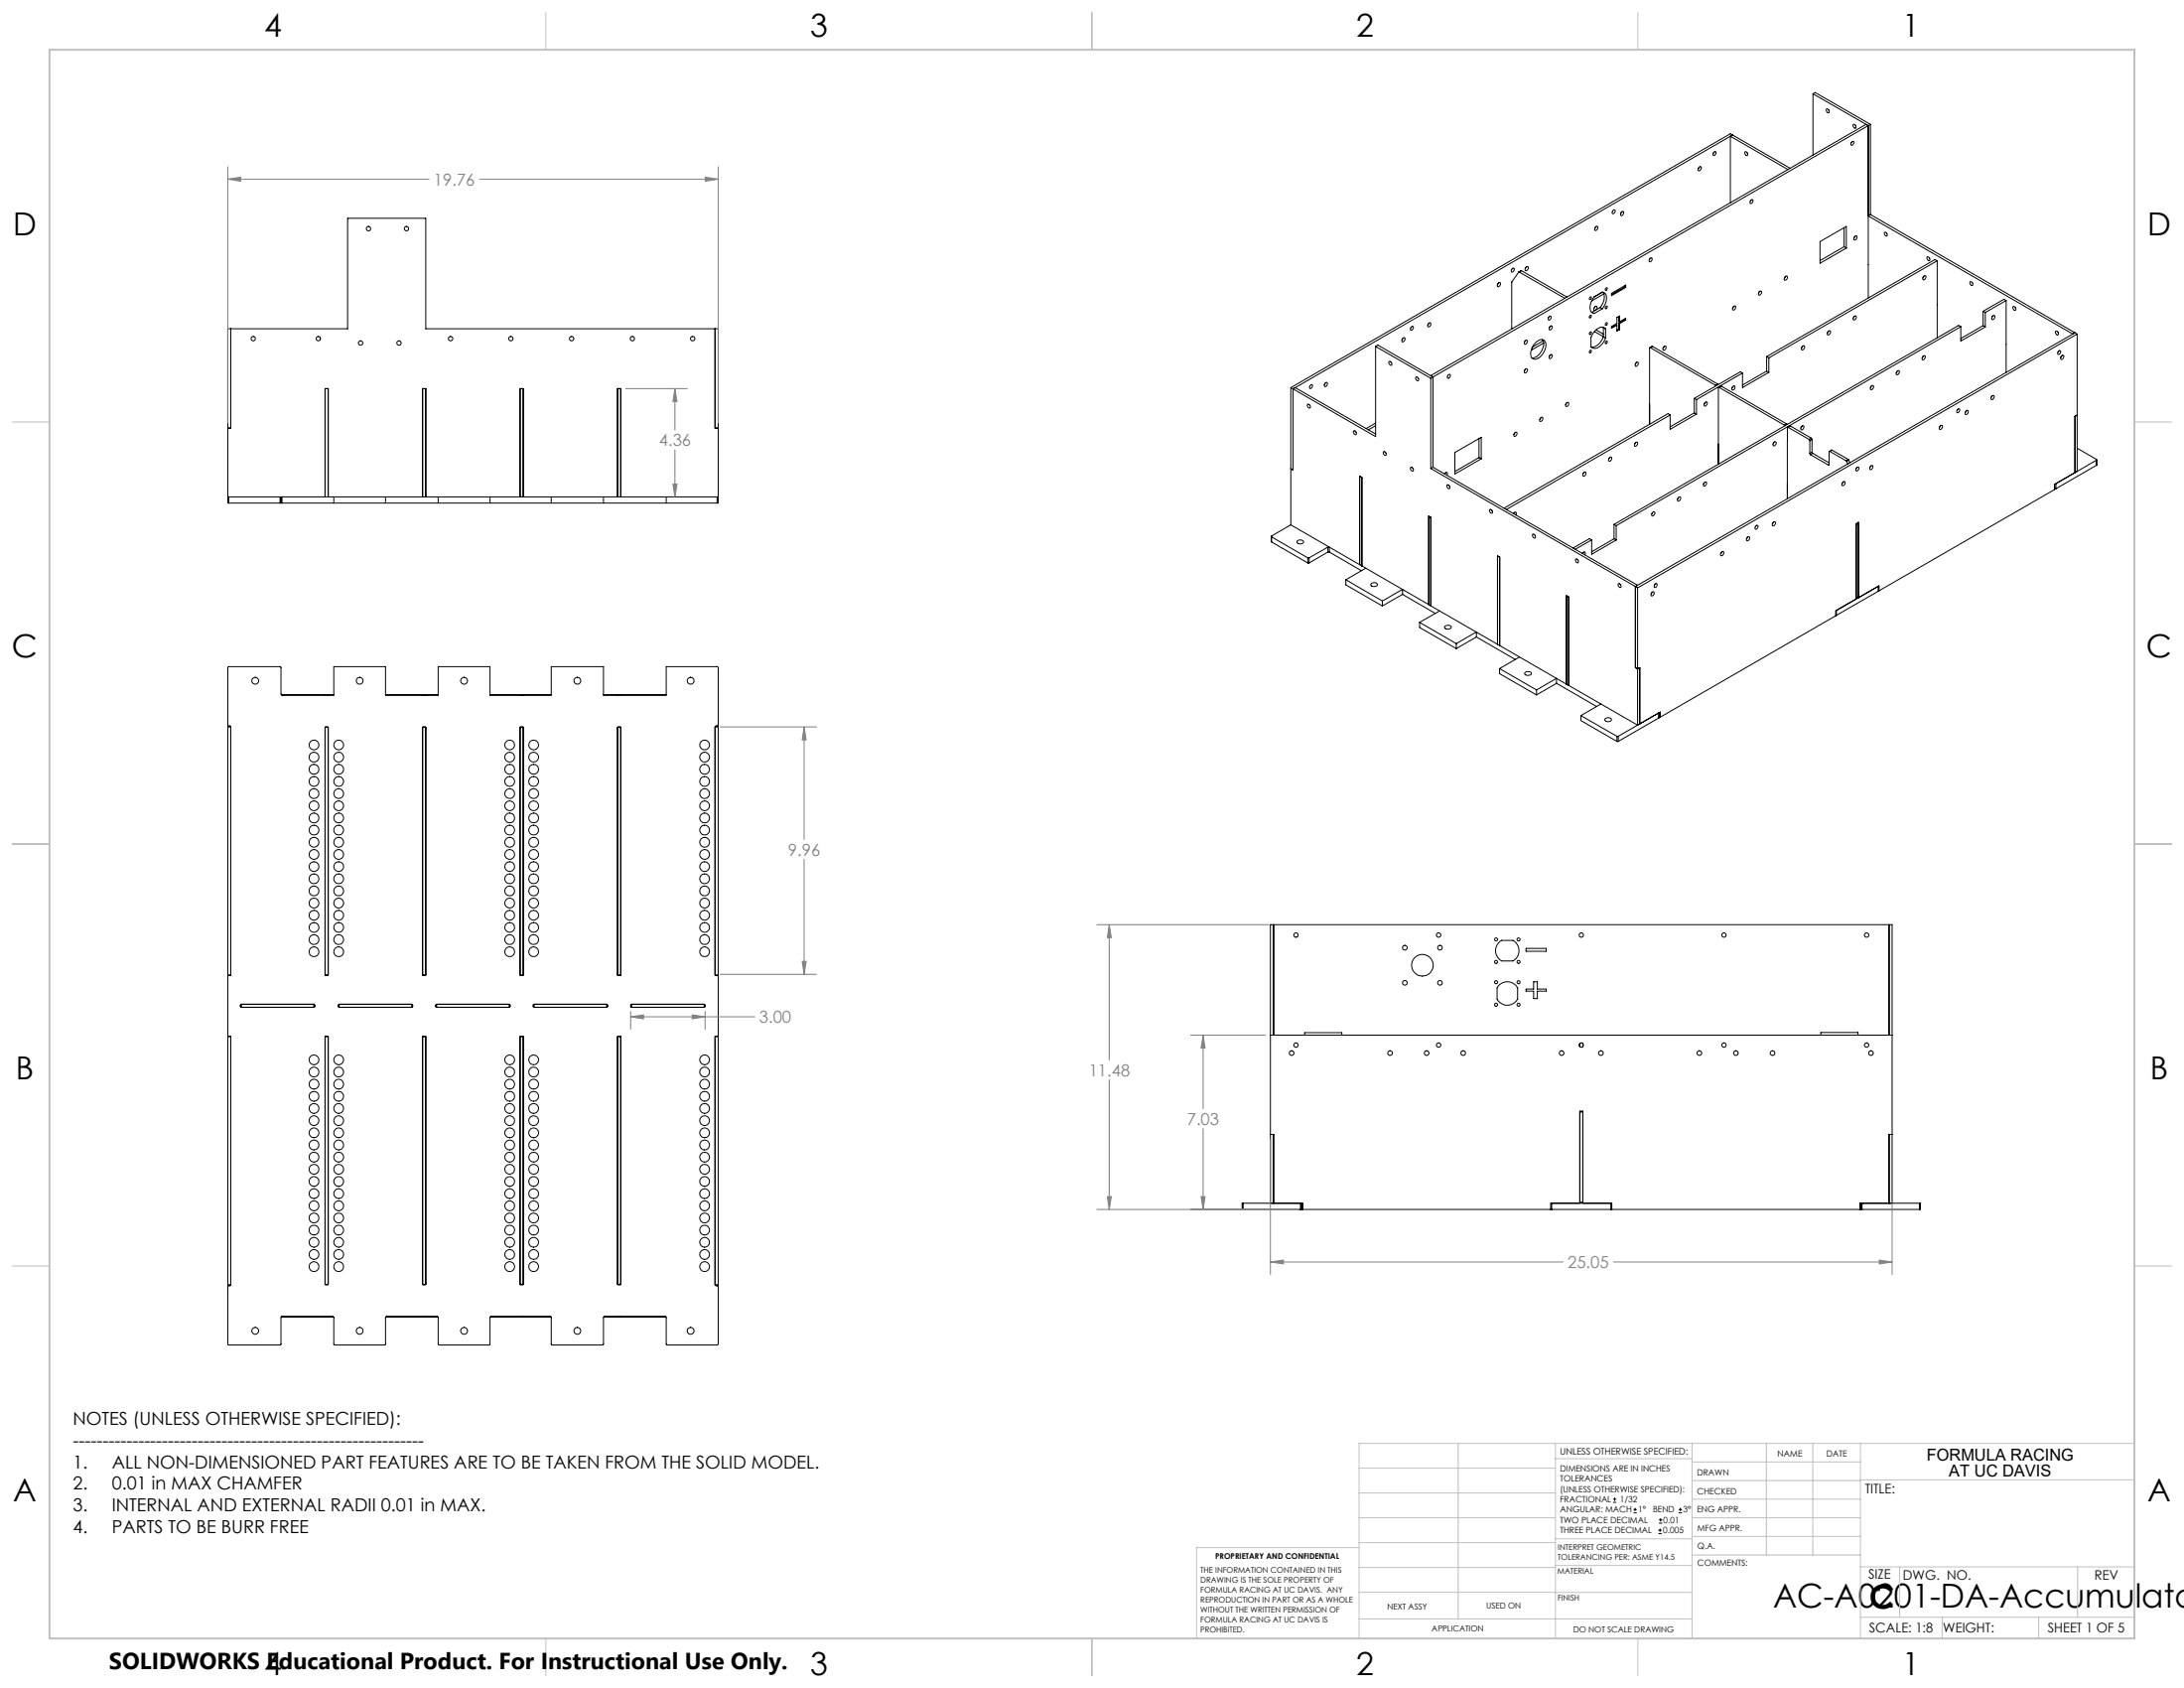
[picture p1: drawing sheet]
<svg xmlns="http://www.w3.org/2000/svg" width="559mm" height="432mm" viewBox="0 0 559 432" stroke-linecap="round" stroke-linejoin="round" font-family="sans-serif">
<g fill="none" stroke="#000" stroke-width=".25">
<path d="M438.4 39.1v.1M438.5 38.9l.3-.1a.53 .53 0 0 1 .2 .6 .53 .53 0 0 1-.7 .3zM442.7 34.9l14.7 8.5M442.7 34.9v17M443.3 34.5l14.7 8.5M443.3 34.5l-.6 .4M443.3 34.5l-112.5 65M443.3 34.5l-.6-.3-112.4 65M446.5 38.8a.56 .56 0 0 1 .6 .3 .56 .56 0 0 1-.2 .7l-.4-.4zM447 39.1l.1 .1M463.9 24l14.1 8.1M463.9 24v15.7"/>
<path d="M463.9 24l.5-.3 14.2 8.1M467.4 27.9a.5 .5 0 0 1 .6 .3 .5 .5 0 0 1-.4 .6l-.3-.5zM467.9 28.2h.1M473.7 36.5h-.1M473.8 36.3l.3-.1a.52 .52 0 0 1 .1 .6 .52 .52 0 0 1-.6 .2zM474.2 31.8a.56 .56 0 0 1 .6 .4 .56 .56 0 0 1-.1 .6l-.6-.5zM474.8 32.1v.1M478 32.1v44.1M478 32.1l-111.4 64.3M478 32.1l-.6-.3-111.3 64.3 .5 .3M478.6 31.8l-.6 .3M478.6 31.8v23.1"/>
<path d="M408.2 58.1l-.2 .4M408.3 58.1l.3-.2a.56 .56 0 0 1 .1 .7 .56 .56 0 0 1-.7 .2zM412.6 54h.1M412.7 53.8l.3-.1a.54 .54 0 0 1 .2 .6 .54 .54 0 0 1-.7 .3zM414.9 54.3l.3-.2a.57 .57 0 0 1 .1 .7 .57 .57 0 0 1-.6 .2zM414.9 54.3l-.2 .3M434.7 42.8l.3-.2a.56 .56 0 0 1 .2 .7 .56 .56 0 0 1-.7 .3zM434.7 42.8l-.2 .4M447.9 51.4h.1M448 51.2l.3-.2a.54 .54 0 0 1 .1 .7 .54 .54 0 0 1-.6 .3zM471.8 58.2v4.9M478.6 54.9l-.6 .3 52.3 30.2 .6-.3"/>
<path d="M478.6 54.9l52.3 30.2M482.2 59.4a.56 .56 0 0 1 .6 .3 .56 .56 0 0 1-.2 .7l-.4-.4zM482.7 59.7l.1 .1M383.3 72.5l-.2 .3M383.5 72.3a.49 .49 0 0 1 .5 .5 .49 .49 0 0 1-.5 .5h-.3l-.1-.2zM386.8 68.9v.1M386.9 68.8l.3-.2a.52 .52 0 0 1 .1 .7 .52 .52 0 0 1-.6 .2zM388.6 69.6l-1.8 2.5v10.7M388.6 69.6h.1M388.7 69.6l11.7 6.7M389.3 69.3l-.7 .3M389.3 69.3l11.6 6.7"/>
<path d="M389.3 69.3l-.6 .3M390.5 68.4l.3-.2a.58 .58 0 0 1 .1 .7 .58 .58 0 0 1-.7 .2zM390.5 68.4l-.3 .3M406.9 76l.1-.1a.37 .37 0 0 1 .1 .5 .37 .37 0 0 1-.5 .2zM407.2 79.8l.2 .1M407.4 79.9l.5 .3M408 78.5l-.2 .4M408.2 78.4a.49 .49 0 0 1 .5 .5 .49 .49 0 0 1-.5 .5h-.3l-.1-.3zM409.4 78.7l.6 .3M409.4 78.7l-2 1.2M410 79a3.2 3.2 0 0 0 .6-4.1l-.6-.2a4.2 4.2 0 0 0-2.9 2.6 2.1 2.1 0 0 0 .5 2.8l.3 .1M410 79l-2.1 1.2"/>
<path d="M410.1 74.8a3.4 3.4 0 0 1-.7 3.9M410.2 74.9l-.2-.1-2.2 1.2M410.4 75.2l-3.2 1.8M410.9 73.7l.2-.1a.35 .35 0 0 1 .1 .4 .35 .35 0 0 1-.5 .2zM410.9 78.4l.2-.1a.35 .35 0 0 1 .1 .4 .35 .35 0 0 1-.5 .2zM412.3 75l3.7-2.1v.6l-3.7 2.1zM415.7 73.1v.3M415.7 73.4l-3.4 2M415.7 73.4l.3 .1M422.1 66.3h-.1M422.2 66.1l.3-.1a.52 .52 0 0 1 .1 .7 .52 .52 0 0 1-.6 .2zM443.5 78.5l-.2 .3"/>
<path d="M443.5 78.4l.4-.2a.56 .56 0 0 1 .1 .8 .56 .56 0 0 1-.7 .2zM450.1 74.6l.4-.2a.55 .55 0 0 1 .1 .7 .55 .55 0 0 1-.7 .3zM450.1 74.6l-.2 .4M456.7 70.8l-.2 .4M456.9 70.7a.49 .49 0 0 1 .5 .5 .49 .49 0 0 1-.5 .4l-.3 .1-.1-.3zM465.7 61.8l6.7-3.9v5.6l-6.7 3.8zM471.8 63.1l.6 .4M471.8 63.1l-6.1 3.6M474.6 60.5l.3-.2a.56 .56 0 0 1 .1 .7 .56 .56 0 0 1-.7 .3zM474.6 60.5l-.3 .4M492.2 70.7l.3-.2a.57 .57 0 0 1 .2 .7 .57 .57 0 0 1-.7 .3zM492.2 70.7l-.2 .4"/>
<path d="M493.1 65.7a.59 .59 0 0 1 .6 .4 .59 .59 0 0 1-.2 .6l-.4-.3zM493.7 66v.1M495.7 66.7v19.7M495.7 66.7l-43.1 24.8M495.7 66.7l-.6-.3-43.1 24.8M504 72.1a.54 .54 0 0 1 .7 .3 .54 .54 0 0 1-.2 .7l-.4-.4zM504.6 72.4h.1M507.4 79.6l.6 .3M507.4 79.6v3.7M508 79.9v3.7M513.3 76.9v18.4M513.3 76.9l-5.3 3"/>
<path d="M513.3 76.9l-.6-.3-5.3 3M515 78.5a.54 .54 0 0 1 .7 .2 .54 .54 0 0 1-.2 .7l-.4-.3zM515.7 78.7h.1M59.1 84.1v25.4h-.8M81.9 86.3v.7M83.2 99.4v27.7M84 99.4v27.7M183 84.1v25.4h.8M330.3 99.2v35.1M330.3 99.2l.5 .3M330.8 99.5v20.7l-.5-.3M330.8 99.5l.6-.3 20.6 11.8"/>
<path d="M335.2 98.7h-.1M335.3 98.6l.3-.2a.52 .52 0 0 1 .1 .7 .52 .52 0 0 1-.6 .2zM339.1 98l-.3 .4M339.1 98l.3-.2a.56 .56 0 0 1 .1 .7 .56 .56 0 0 1-.7 .3zM352 88.6v23.1l-21.2-12.2M352 88.6l14.1 8.2M352 88.6l.5-.3 14.1 8.1M355.4 92.6a.52 .52 0 0 1 .6 .2 .52 .52 0 0 1-.1 .7l-.5-.6zM356 92.7v.1M358.9 86.6l.3-.2a.57 .57 0 0 1 .2 .7 .57 .57 0 0 1-.7 .2zM358.9 86.6l-.2 .3M361 83.8v.1"/>
<path d="M361.1 83.6l.3-.1a.53 .53 0 0 1 .1 .6 .53 .53 0 0 1-.6 .3zM362.3 96.4a.61 .61 0 0 1 .6 .4 .61 .61 0 0 1-.1 .6l-.5-.3zM362.9 96.7v.1M365.5 82.8l-.2 .3M365.5 82.7l.4-.2a.56 .56 0 0 1 .1 .8 .56 .56 0 0 1-.7 .2zM366.1 96.8v23M366.6 96.4l-.5 .4M366.6 96.4v23.1M370.5 96.1h-.1M370.6 95.9l.3-.2a.54 .54 0 0 1 .1 .7 .54 .54 0 0 1-.7 .3zM386.8 83v1.2M390.2 94.5l.4-.2a.55 .55 0 0 1 .1 .7 .55 .55 0 0 1-.7 .3z"/>
<path d="M390.2 87.2l.4-.2a.55 .55 0 0 1 .1 .7 .55 .55 0 0 1-.7 .2zM390.2 87.2l-.2 .4M390.2 94.5l-.2 .4M393.1 87.5a1.34 1.34 0 0 1 1.3-.7 1.34 1.34 0 0 1 1.1 1 3.8 3.8 0 0 1-2.9 4.1 1.59 1.59 0 0 1-.8-2.4l.6-1.3zM394.7 86.9a3.6 3.6 0 0 1-2.7 4.7l-.1-.1M394.8 87.2l-2.7 1.6M395 87.7l-3 1.7v-.5M396.2 81.2h.1M396.4 81l.3-.1a.54 .54 0 0 1 .1 .6 .54 .54 0 0 1-.7 .3zM396.6 90.8l.3-.1a.55 .55 0 0 1 .2 .7 .55 .55 0 0 1-.7 .2zM396.6 83.5l.3-.2a.55 .55 0 0 1 .2 .7 .55 .55 0 0 1-.7 .3zM396.6 83.5l-.2 .4"/>
<path d="M396.6 90.9l-.2 .3M406.8 85l.2-.1a.31 .31 0 0 1 .1 .4 .31 .31 0 0 1-.5 .1zM406.9 89.6h.1a.31 .31 0 0 1 .1 .4 .31 .31 0 0 1-.5 .1zM406.9 80.6h.1a.37 .37 0 0 1 .1 .5 .37 .37 0 0 1-.5 .1zM408 84.8l2.2 1.3M408.4 84.4l1.8 1.1M410.1 83.7l.1 .1M410.2 86.2a3.4 3.4 0 0 1-3 2.6M410.2 83.8l.6 .3M410.2 86.2l.6 .3M410.2 83.8v2.4M410.8 82.8l.3-.3a.37 .37 0 0 1 .1 .5 .37 .37 0 0 1-.5 .1z"/>
<path d="M410.8 87.5l.3-.3a.33 .33 0 0 1 .1 .5 .33 .33 0 0 1-.5 0zM410.8 84.1a1.68 1.68 0 0 0-2.6 .4l-1.1 1.8v2.4a1.68 1.68 0 0 0 2.6-.4l1.1-1.8M410.8 84.1v2.4M413.7 83.2v1.5l.7-.4M413.7 83.2l-.2-.2-1.2 .7M414.2 81v1.2l.2 .1M414.2 82.7v1.5M414.2 84.2l-.5 .3M414.2 82.7l.2 .1M414.2 84.2l.2 .1M414.4 82.3v-1.5l-.7 .4v1.5l-1.4 .8v.5l1.4-.8M414.4 82.8v1.5"/>
<path d="M415.7 81.6v.1M415.7 81.7l-1.5 1M415.7 81.7l.3 .2M416 81.9l-1.6 .9M416 81.9v-.5l-1.6 .9M418.6 92.8l.3-.2a.55 .55 0 0 1 .2 .7 .55 .55 0 0 1-.7 .3zM418.6 92.8l-.2 .4M422.2 88.9h-.1v19.6M422.2 88.9l16.8 9.7M422.8 88.6l-.7 .3M422.8 88.6l16.7 9.6M422.8 88.6l-.6 .3"/>
<path d="M425.7 88.7l-.2 .4M425.7 88.7l.2-.1a.49 .49 0 0 1 .5 .5 .49 .49 0 0 1-.5 .5h-.3l-.1-.3zM439 98.6l.1 .1M439.5 98.2l.1 .2M439.5 98.2l-.5 .4M440.3 98.8h.1M440.4 98.8l-.7 .3M440.4 98.8l16.7 9.6M443.3 98.9l-.2 .4M443.4 98.9l.3-.2a.56 .56 0 0 1 .1 .7 .56 .56 0 0 1-.7 .3zM445.8 95.4l-11.7 6.8M445.8 95.4l-.5-.3-11.8 6.8"/>
<path d="M452 94.9l.6 .3M452 94.9l-6.2 3.6M452 91.2l.6 .3M452 91.2v3.7M452.6 95.2l-6.8 3.9v-3.7M452.6 91.5v3.7M461.2 88.6l.3-.2a.57 .57 0 0 1 .1 .7 .57 .57 0 0 1-.7 .3zM461.2 88.6l-.3 .4M467.8 84.8l.3-.2a.58 .58 0 0 1 .1 .7 .58 .58 0 0 1-.7 .3zM467.8 84.8l-.2 .4M474.4 81l.3-.2a.56 .56 0 0 1 .2 .7 .56 .56 0 0 1-.7 .2zM474.4 81l-.2 .4"/>
<path d="M478.8 98.8l.3-.2a.55 .55 0 0 1 .2 .7 .55 .55 0 0 1-.7 .3zM478.8 98.8l-.2 .4M485.4 95l-.2 .4M485.4 95l.3-.2a.56 .56 0 0 1 .2 .7 .56 .56 0 0 1-.7 .2zM492 91.2l.4-.2a.57 .57 0 0 1 .1 .7 .57 .57 0 0 1-.7 .2zM492 91.2l-.2 .3M501.7 83.6l-88.2 50.9M501.7 83.6v3.6l6.3-3.6M501.7 83.6l-.6-.3-88.1 50.9M507.4 83.3l.6 .3M507.4 83.3l-5.7 3.3M509.8 80.9l.4-.2a.55 .55 0 0 1 .1 .7 .55 .55 0 0 1-.7 .2z"/>
<path d="M509.8 80.9l-.2 .3M525.9 84.8a.54 .54 0 0 1 .7 .2 .54 .54 0 0 1-.1 .7l-.5-.4zM526.6 85v.1M526.6 90v.1M526.8 89.7h.2a.52 .52 0 0 1 .1 .6 .52 .52 0 0 1-.6 .3v-.4zM527.5 91.1l.3-.2a.55 .55 0 0 1 .1 .7 .55 .55 0 0 1-.6 .2zM527.5 91.1l-.2 .3M530.9 85.1l-112.5 64.9M530.9 85.1l.6 .3M531.5 85.4v35.2l-.6 .3v-14.4l.6-.3M531.5 85.4l-112.5 65M334.5 103.5a.52 .52 0 0 1 .7 .2 .52 .52 0 0 1-.2 .7l-.4-.3z"/>
<path d="M335.1 103.7l.1 .1M346.4 110.2a.56 .56 0 0 1 .6 .3 .56 .56 0 0 1-.2 .7l-.5-.5zM346.9 110.5l.1 .1M352 108.9l-1.9 1.1M352 108.2l-2.5 1.4M353.9 115.6a.53 .53 0 0 1 .7 .3 .53 .53 0 0 1-.2 .6l-.4-.3zM354.6 115.8v.1M361 119.5a.59 .59 0 0 1 .5 .4 .59 .59 0 0 1-.1 .6l-.4-.3zM361.5 119.8l.1 .1M366.1 119.8l52.3 30.2M366.6 119.5l52.4 30.2-.6 .3M366.6 119.5l-.5 .3"/>
<path d="M372.3 115.7l6.7-3.8v5.5l-6.7 3.8zM378.4 117.1l.6 .3M378.4 117.1l-6.1 3.5M378.4 112.2v4.9M387.6 110.7l.3-.1a.57 .57 0 0 1 .1 .7 .57 .57 0 0 1-.6 .2zM387.6 110.7l-.2 .4M394.2 106.9l-.2 .4M394.3 106.8a.49 .49 0 0 1 .5 .5 .49 .49 0 0 1-.5 .5h-.2l-.2-.3zM400.8 103.1l.2-.1a.49 .49 0 0 1 .5 .5 .49 .49 0 0 1-.5 .5h-.4l-.1-.3zM400.8 103.1l-.2 .4M411.8 117.1l-.2 .4M411.8 117.1l.4-.2a.56 .56 0 0 1 .1 .7 .56 .56 0 0 1-.7 .3z"/>
<path d="M418.4 113.3l.3-.2a.55 .55 0 0 1 .2 .7 .55 .55 0 0 1-.7 .3zM418.4 113.3l-.2 .4M427.3 106.2l-41.9 24.2M427.3 106.2l-.5-.4-42 24.2M433.5 105.6l.6 .3M433.5 105.6l-6.2 3.6M433.5 101.9l.6 .3M433.5 101.9v3.7M434.1 105.9l-6.8 3.9v-3.6M434.1 102.2v3.7M436.2 103l.4-.2a.57 .57 0 0 1 .1 .7 .57 .57 0 0 1-.7 .3zM436.2 103l-.2 .4"/>
<path d="M453.9 113.2l.3-.2a.56 .56 0 0 1 .1 .7 .56 .56 0 0 1-.7 .2zM453.9 113.2l-.2 .4M456.6 108.8l-16.9-9.7v19.6M456.6 108.8l.1 .1M457.1 108.4l.2 .2M457.1 108.4l-.5 .4M457.3 112.9h.1M457.5 109.3l-.2 .1v18.2M457.5 109.3l5.4 3.1M458.1 109l-.7 .3M458.1 109l-.6 .3M458.1 109l5.3 3.1"/>
<path d="M461 109.1l.3-.2a.57 .57 0 0 1 .1 .7 .57 .57 0 0 1-.6 .3zM461 109.1l-.2 .4M462.9 112.4l.2 .3M463.1 116l.1 .3M463.1 112.7v3.3M463.2 116.3l4.6 2.7M463.4 112.1l.2 .3M463.4 112.1l-.5 .3M463.6 115.7l.2 .3M463.6 112.4l-.5 .3M463.6 115.7l-.5 .3M463.6 112.4v3.3"/>
<path d="M463.8 116l-.6 .3M463.8 116l4.2 2.4M468 118.9l-.2 .1M468.2 115.5l-.2 .1v3.3M468.2 115.5l4.1 2.4M468.7 115.1l-.6 .4M468.7 115.1l-.5 .4M468.7 115.1l4.2 2.4M472.3 117.9l.2 .1M472.5 118l.3 .7M472.9 117.5l.1 .2M472.9 117.5l-.6 .4"/>
<path d="M473 117.7l-.5 .3M473 117.7l.3 .7M475 119.8h-.1M475.1 119.7l.3-.2a.51 .51 0 0 1 .1 .6 .51 .51 0 0 1-.6 .3zM478.6 119.2l.3-.1a.55 .55 0 0 1 .2 .7 .55 .55 0 0 1-.7 .2zM478.6 119.3l-.2 .3M496.4 109l.3-.2a.55 .55 0 0 1 .2 .7 .55 .55 0 0 1-.7 .2zM496.4 109l-.2 .4M500.8 104.9l-.1 .1M500.9 104.7l.3-.1a.54 .54 0 0 1 .1 .7 .54 .54 0 0 1-.6 .2zM503 105.2l-.2 .4M503.1 105.2l.1-.2a.49 .49 0 0 1 .5 .5 .49 .49 0 0 1-.5 .5h-.3l-.1-.2z"/>
<path d="M509.7 101.3l.3-.2a.55 .55 0 0 1 .1 .8 .55 .55 0 0 1-.7 .2zM509.7 101.4l-.3 .3M531.5 114.7l4.9 2.8v.2M536.4 117.7l-10.7 6.2v1.3l-44.9 25.9M536.4 117.7v1.3M536.4 119l-10.4 6M536.5 117.6l-.1 1.4M58.3 127.1h.2M58.5 128.7h-.2v-44.6h30.6v-28.3h20v28.3h74.9v44.6h-.3M58.5 127.1h13.1M58.5 128.7h13.1M58.5 127.1v1.6"/>
<path d="M71.6 128.7h.3M71.6 127.1h.3M71.6 127.1v1.6M71.9 128.7h.2M71.9 127.1h111.6M71.9 127.1v1.6M72.1 128.7h111.4M72.1 127.1v1.6M83.1 127.1v-27.7h.9v27.7M85.4 127.1v1.6M98.6 127.1v1.6M108.1 127.1v-27.7h.8v27.7"/>
<path d="M112.1 127.1v1.6M125.4 127.1v1.6M133.1 127.1v-27.7h.8v27.7M141 127.1v1.6M154.4 127.1v1.6M158 127.1v-27.7h.8v27.7M170.5 127.1v1.6M183.5 127.1h.3M183.5 127.1v1.6M325.3 137.2v1.4M325.3 137.3l9.3 5.4M325.3 138.6l9.3 5.4"/>
<path d="M325.3 137.3v1.3M330.3 134.3l-5 2.8v.2M330.3 134.3l17.6 10.2v-22.7l.6 .4v22.6l17 9.9M331.9 138.4a1.08 1.08 0 0 1 1.7 .2 .95 .95 0 0 1-.9 .5 .95 .95 0 0 1-.9-.6zM339.8 139.9l-4.8 2.8M339.8 139.9v1.3M340 139.9h-.2M340.1 139.9v1.3M347.9 121.8l.5 .4v22.6l-.5-.4zM369.7 121l-.1 .2 .6-.3v.7M370.3 124a.59 .59 0 0 1 .6 .4 .59 .59 0 0 1-.2 .6l-.5-.5zM370.8 124.3l.1 .1"/>
<path d="M381.1 130.4a.52 .52 0 0 1 .7 .2 .52 .52 0 0 1-.2 .7l-.5-.5zM381.7 130.6l.1 .1M387.2 131.4l.6-.4 .2 .3-.2 .5M387.4 131.2l-.1 .2M392.2 136.7a.58 .58 0 0 1 .6 .3 .58 .58 0 0 1-.2 .7l-.4-.4zM392.7 136.9l.1 .1M405.2 120.9l.3-.2a.55 .55 0 0 1 .2 .7 .55 .55 0 0 1-.7 .3zM405.2 120.9l-.2 .4M407.2 138.1l-4.2 2.4M407.2 138.1v3.7l6.3-3.7M407.2 138.1l-.5-.3-4.2 2.4M413 137.8l.5 .3"/>
<path d="M413 137.8l-5.8 3.3M413 134.2l.5 .3M413 134.2v3.6M413.5 134.5v3.6M422.8 131.1l.4-.2a.55 .55 0 0 1 .1 .7 .55 .55 0 0 1-.7 .3zM422.8 131.1l-.2 .4M429.4 127.3l-.2 .4M429.5 127.3l.1-.2a.49 .49 0 0 1 .5 .5 .49 .49 0 0 1-.5 .5l-.3 .1-.1-.3zM436.1 123.5l.3-.2a.57 .57 0 0 1 .1 .7 .57 .57 0 0 1-.6 .2zM436.1 123.5l-.2 .3M447.1 137.4l.2-.1a.49 .49 0 0 1 .4 .5 .49 .49 0 0 1-.4 .5h-.3l-.2-.2zM447.1 137.5l-.2 .3"/>
<path d="M449.2 134.7l-.1 .1M449.3 134.5l.3-.1a.52 .52 0 0 1 .1 .6 .52 .52 0 0 1-.6 .3zM453.7 133.6l.3-.1a.56 .56 0 0 1 .2 .7 .56 .56 0 0 1-.7 .2zM453.7 133.7l-.2 .3M471.5 123.4l.2-.2a.49 .49 0 0 1 .5 .5 .49 .49 0 0 1-.5 .5h-.3l-.2-.2zM471.5 123.4l-.2 .4M475.5 133.6v.2l-.6 .3M475.5 133.6v19.3l-.1-.1M475.5 133.6l-.6 .3v19.3M525.7 125h.3M526 123.7v1.3M334.6 142.7h.4"/>
<path d="M334.6 144h.4M334.6 142.7v1.3M335 142.7v1.3M339.8 141.2h.3M339.8 141.2l-4.8 2.8M340.1 141.2l8.2 4.8M344.3 148.3l9.4 5.4M344.3 148.3v1.3l9.4 5.4M348.4 144.7v.1M349.5 145.3l-5.2 3M350.8 149.3a1.02 1.02 0 0 1 1.7 .3 .97 .97 0 0 1-.9 .4 .97 .97 0 0 1-.9-.6zM353.7 153.7v1.3"/>
<path d="M358.8 152v-1.2l-5.1 2.9M358.8 152l8.4 4.9M358.8 152l-5.1 3M363.2 159.2l9.4 5.4M363.2 159.2v1.3l9.4 5.4M365.5 154.7v-22.7l.6 .4v22.6M365.5 154.7l.6 .3M366.1 155l17.1 9.8M368.3 156.3l-5.1 2.9M403.2 143a.56 .56 0 0 1 .6 .4 .56 .56 0 0 1-.2 .6l-.4-.3zM403.8 143.3v.1M404.9 141.6l.6-.4 .1 .3-.1 .4"/>
<path d="M405 141.4l-.1 .2M414.1 149.3a.65 .65 0 0 1 .6 1 .67 .67 0 0 1-.6-1zM414.7 149.6h.1M418.4 150v20.8l.6 .3 .6-.3v14.4M418.4 150l.6 .4M419 150.4v35.1M422.7 151.6l.3-.2a.55 .55 0 0 1 .1 .7 .55 .55 0 0 1-.6 .2zM422.7 151.6l-.2 .3M423.3 149.6h.1M423.5 149.4l.3-.1a.54 .54 0 0 1 .1 .6 .54 .54 0 0 1-.7 .3zM440.5 141.3l.3-.2a.58 .58 0 0 1 .1 .7 .58 .58 0 0 1-.7 .3zM440.5 141.3l-.2 .3"/>
<path d="M469.9 157.4l-.2 .1M469.9 156.1v1.3M474.9 153l.6-.3-.6 .4M480.6 150v1.2M480.6 151.2l-10.7 6.2M480.7 149.9l-.1 1.3M480.7 151.1h.1M480.8 151.1v-1.2l-11.1 6.3v1.3l-44.9 25.9M72 177.8h13.4M83.1 177.8h.1M83.2 177.8h.1M84 177.8h.1"/>
<path d="M98.6 177.8h13.5M108.1 177.8h.1M108.9 177.8h.1M125.4 177.8h15.6M133.1 177.8h.1M133.9 177.8h.1M154.4 177.8h16.1M158 177.8h.1M158.8 177.8h.1M369.7 160.2a.92 .92 0 0 1 .9-.3 .92 .92 0 0 1 .7 .7 1.02 1.02 0 0 1-1.7-.3zM372.6 164.6v1.3M377.7 161.7l-5.1 2.9"/>
<path d="M377.8 162.9l9.9 5.8M377.8 161.7v1.2M377.8 162.9l-5.2 3M383.2 164.8v-22.6l.5 .3v22.6M383.2 164.8l.5 .3M383.7 171l9.4 5.5M383.7 171v1.3l9.4 5.5M383.7 165.1l17.1 9.9M388.8 168.1l-5.1 2.9M390.2 172a1.08 1.08 0 0 1 1.6 .3 .95 .95 0 0 1-.9 .5 .95 .95 0 0 1-.8-.6zM393.1 176.5v1.3M398.3 174.8v-1.3l-5.2 3"/>
<path d="M398.3 174.8l10.2 5.9M398.3 174.8l-5.2 3M400.8 175v-22.6l.6 .3v22.6M400.8 175l.6 .3M401.4 175.3l17.6 10.2M58.3 185.5l.1 .2h.5l.2 .2v63.6h-.8M58.3 186h.8M83.1 186h.9v63.5h-.9zM83.5 186l-.3 .2v63l.3 .3M83.7 186l.3 .2v63.1l-.3 .2M108.1 186h.8v63.5h-.8zM108.4 186l-.3 .2"/>
<path d="M108.7 186l.2 .2M133.1 186h.8v63.5h-.8zM133.3 186l-.2 .2M133.6 186l.3 .2M158 186h.8v63.5h-.8zM158.3 186l-.3 .2M158.6 186l.2 .2M183 186h.8M183.8 185.5l-.8 .4v63.6h.8M404.5 183.1l9.2 5.2M404.5 183.1v1.2l9.2 5.4M409.6 180.1l-5.1 3"/>
<path d="M410.7 183.8a1.08 1.08 0 0 1 1.6 .3 .95 .95 0 0 1-.9 .5 .95 .95 0 0 1-.8-.6zM413.7 188.3h.4M413.7 189.7h.4M413.7 188.3v1.4M414.1 188.3v1.4M419.6 185.2l-.6 .3M424.4 183.7v-1.3l-10.3 5.9M424.4 183.7l-10.3 6M424.5 182.3l-.1 1.4M424.5 183.3l.3 .1M424.8 183.4v-1.3l-5.2 3.1M325.9 236.5v28.3"/>
<path d="M483.3 236.5v28.3M58.5 249.5l-.2 .2M59.1 249.2l-.3 .3M61.8 256.9l-.3 .2 .1 .5 .2 .1M61.8 256.9h18.5M61.8 257.7h18.5M61.8 256.9v.8M80.3 256.9l.2 .1v.5l-.2 .2M80.3 256.9v.8M86.8 256.9l-.3 .2v.4l.3 .2M86.8 256.9h18.5M86.8 257.7h18.5"/>
<path d="M86.8 256.9v.8M105.3 256.9l.3 .1v.5l-.3 .2M105.3 256.9v.8M108.1 249.2l.3 .3M108.9 249.2l-.2 .3M111.7 256.9l-.2 .2v.4l.2 .2M111.7 256.9h18.6M111.7 257.7h18.6M111.7 256.9v.8M130.3 256.9l.2 .2v.4l-.2 .2M130.3 256.9v.8M133.1 249.2l.2 .3"/>
<path d="M133.9 249.2l-.3 .3M136.7 256.9l-.3 .1v.5l.3 .2M136.7 256.9h18.5M136.7 257.7h18.5M136.7 256.9v.8M155.2 256.9l.3 .2v.4l-.3 .2M155.2 256.9v.8M158 249.2l.3 .3M158.8 249.2l-.2 .3M161.6 256.9l-.2 .1v.5l.2 .2M161.6 256.9v.8M161.6 256.9h18.6"/>
<path d="M161.6 257.7h18.6M180.2 256.9l.2 .2v.4l-.2 .2M180.2 256.9v.8M183 249.2l.2 .3M183.5 249.5l.3 .2M383.3 252.2a3 3 0 0 1 5 .5v2.9a3 3 0 0 1-5.3 0v-2.9zM383.8 240.8l.4-.2h2.9a3 3 0 0 1 0 5.2h-2.9a3 3 0 0 1-.4-5zM390.5 253h1.9v-1.9h.9v1.9h2.3v.5h-2.3v1.9h-.9v-1.9h-1.9zM390.5 242.6h5.1v.7h-5.1zM58.3 265.1h.8v63.6l-.7 .2-.1 .2M58.3 264.9l.2 .2M58.8 265.1l.3 .3"/>
<path d="M83.1 265.1h.9v63.5h-.9zM83.5 265.1l-.3 .3v63l.3 .2M83.7 265.1l.3 .2v63.1l-.3 .2M108.1 265.1h.8v63.5h-.8zM108.4 265.1l-.3 .3M108.7 265.1l.2 .3M133.1 265.1h.8v63.5h-.8zM133.3 265.1l-.2 .3M133.6 265.1l.3 .3M158 265.1h.8v63.5h-.8zM158.3 265.1l-.3 .3M158.6 265.1l.2 .3"/>
<path d="M183.2 265.1l-.2 .3M183.8 264.9l-.3 .2M183.8 265.1h-.8v63.6l.6 .2 .2 .2M325 264.8h159.1M333.8 264.8v-.6h9.5v.6M404.2 266.9v.8M405 266.9v.8M465.9 264.8v-.7h9.5v.7M325 290.2h.9v17.6M404.2 284.5h.8M484.1 290.2h-.8v17.6M318.1 307.8h-.3v1.6h.3"/>
<path d="M318.1 307.8h15.2l-.1 1.6M318.1 309.4h14.6M318.1 307.8v1.6M325 307.8v-71.3h159.1v71.3M332.7 309.4h.3M332.7 307.8v1.6M333 309.4h.2M333 307.8v1.6M333.2 309.4h63.6M396.8 309.4h.2M396.8 309.4v-1.6h15.6v1.6M397 309.4h15.2"/>
<path d="M397 307.8v1.6M404.2 307.8v-23.6h.8v23.6M404.2 307.6h.8M412.2 309.4h.2M412.2 307.8v1.6M412.4 309.4h63.5M475.9 309.4h.3M475.9 307.8v1.6M476.2 309.4h.2M476.2 307.8v1.6M476.4 309.4h14.7M476.4 307.8v1.6"/>
<path d="M491.1 307.8h.2v1.6h-.2M491.1 307.8h-15.2v1.6M491.1 307.8v1.6M58.3 328.6h.8M72 336.8h13.3M72.1 336.8l-.2 .1-.1 7.1-13.3 .1-.2-.2v-173.2l.1-.2 13.4 .1 .1 7 .2 .2h13.3v-7.3h13.2v7.3h13.5v-7.3h13.3v7.3h15.6v-7.3h13.4v7.3h16.1v-7.3h13.1l.1 .2v173.2l-.1 .2-13-.1-.1-7.1-.3-.1M83.1 336.8h.1M83.2 336.8h.1M84 336.8h.1M85.2 336.8l.2 .2v6.9l.2 .2 12.9-.1 .1-7 .3-.2M98.8 336.8h13.2M108.1 328.4l.3 .2"/>
<path d="M108.1 336.8h.1M108.9 328.4l-.2 .2M108.9 336.8h.1M111.9 336.8l.2 .1v7l.2 .2 13-.1 .1-7.1 .2-.1M125.5 336.8h15.4M133.1 328.4l.2 .2M133.1 336.8h.1M133.9 328.4l-.3 .2M133.9 336.8h.1M140.8 336.8l.2 .1v7l.3 .2 13-.1 .1-7.1 .3-.1M154.5 336.8h15.9M158 328.4l.3 .2"/>
<path d="M158 336.8h.1M158.8 328.4l-.2 .2M158.8 336.8h.1M183 328.6h.8M412.7 384.3h.9M412.7 383.5h.9M413.1 383.1v.8M418 387h.8M418 386.2h.8M418.4 385.7v.9M424.3 392.3h.9M424.3 391.4h.9"/>
<path d="M424.5 389.6h.8M424.5 388.8h.8M424.7 391v.9M424.9 388.4v.8M429.5 387h.9M429.5 386.2h.9M429.9 385.7v.9"/>
<circle cx="94.3" cy="58.5" r=".56"/>
<circle cx="104" cy="58.5" r=".56"/>
<circle cx="64.8" cy="86.6" r=".56"/>
<circle cx="81.4" cy="86.6" r=".56"/>
<circle cx="92.3" cy="87.7" r=".57"/>
<circle cx="102.1" cy="87.7" r=".57"/>
<circle cx="115.3" cy="86.6" r=".56"/>
<circle cx="130.7" cy="86.6" r=".56"/>
<circle cx="146.2" cy="86.6" r=".56"/>
<circle cx="161.8" cy="86.6" r=".56"/>
<circle cx="177.2" cy="86.6" r=".56"/>
<circle cx="65.3" cy="174.1" r=".88"/>
<circle cx="92" cy="174.1" r=".88"/>
<circle cx="118.8" cy="174.1" r=".88"/>
<circle cx="147.7" cy="174.1" r=".88"/>
<circle cx="176.7" cy="174.1" r=".88"/>
<circle cx="80.3" cy="196.8" r="1.26"/>
<circle cx="80.3" cy="199.9" r="1.26"/>
<circle cx="80.3" cy="193.7" r="1.26"/>
<circle cx="80.3" cy="190.6" r="1.25"/>
<circle cx="86.7" cy="199.9" r="1.25"/>
<circle cx="86.7" cy="196.8" r="1.25"/>
<circle cx="86.7" cy="193.7" r="1.25"/>
<circle cx="86.7" cy="190.6" r="1.24"/>
<circle cx="130.4" cy="199.9" r="1.25"/>
<circle cx="130.4" cy="196.8" r="1.25"/>
<circle cx="130.4" cy="193.7" r="1.25"/>
<circle cx="130.4" cy="190.6" r="1.24"/>
<circle cx="136.5" cy="196.8" r="1.26"/>
<circle cx="136.5" cy="199.9" r="1.26"/>
<circle cx="136.5" cy="193.7" r="1.26"/>
<circle cx="136.5" cy="190.6" r="1.25"/>
<circle cx="180.3" cy="199.9" r="1.25"/>
<circle cx="180.3" cy="196.8" r="1.25"/>
<circle cx="180.3" cy="193.7" r="1.25"/>
<circle cx="180.3" cy="190.6" r="1.24"/>
<circle cx="80.3" cy="212.4" r="1.26"/>
<circle cx="80.3" cy="209.3" r="1.26"/>
<circle cx="80.3" cy="215.5" r="1.26"/>
<circle cx="80.3" cy="203" r="1.26"/>
<circle cx="80.3" cy="218.6" r="1.26"/>
<circle cx="80.3" cy="206.1" r="1.25"/>
<circle cx="86.7" cy="212.3" r="1.25"/>
<circle cx="86.7" cy="209.2" r="1.25"/>
<circle cx="86.7" cy="215.5" r="1.25"/>
<circle cx="86.7" cy="203" r="1.25"/>
<circle cx="86.7" cy="218.6" r="1.25"/>
<circle cx="86.7" cy="206.1" r="1.24"/>
<circle cx="130.4" cy="212.3" r="1.25"/>
<circle cx="130.4" cy="209.2" r="1.25"/>
<circle cx="130.4" cy="215.5" r="1.25"/>
<circle cx="130.4" cy="203" r="1.25"/>
<circle cx="130.4" cy="218.6" r="1.25"/>
<circle cx="130.4" cy="206.1" r="1.24"/>
<circle cx="136.5" cy="212.4" r="1.26"/>
<circle cx="136.5" cy="209.3" r="1.26"/>
<circle cx="136.5" cy="215.5" r="1.26"/>
<circle cx="136.5" cy="203" r="1.26"/>
<circle cx="136.5" cy="218.6" r="1.26"/>
<circle cx="136.5" cy="206.1" r="1.25"/>
<circle cx="180.3" cy="212.3" r="1.25"/>
<circle cx="180.3" cy="215.5" r="1.25"/>
<circle cx="180.3" cy="209.2" r="1.25"/>
<circle cx="180.3" cy="203" r="1.25"/>
<circle cx="180.3" cy="218.6" r="1.25"/>
<circle cx="180.3" cy="206.1" r="1.24"/>
<circle cx="80.3" cy="231" r="1.26"/>
<circle cx="80.3" cy="224.8" r="1.26"/>
<circle cx="80.3" cy="227.9" r="1.26"/>
<circle cx="80.3" cy="234.1" r="1.26"/>
<circle cx="80.3" cy="221.7" r="1.25"/>
<circle cx="80.3" cy="237.3" r="1.25"/>
<circle cx="86.7" cy="231" r="1.25"/>
<circle cx="86.7" cy="224.8" r="1.25"/>
<circle cx="86.7" cy="227.9" r="1.25"/>
<circle cx="86.7" cy="234.1" r="1.25"/>
<circle cx="86.7" cy="221.7" r="1.24"/>
<circle cx="86.7" cy="237.2" r="1.24"/>
<circle cx="130.4" cy="224.8" r="1.25"/>
<circle cx="130.4" cy="231" r="1.25"/>
<circle cx="130.4" cy="227.9" r="1.25"/>
<circle cx="130.4" cy="234.1" r="1.25"/>
<circle cx="130.4" cy="237.2" r="1.24"/>
<circle cx="130.4" cy="221.7" r="1.24"/>
<circle cx="136.5" cy="224.8" r="1.26"/>
<circle cx="136.5" cy="231" r="1.26"/>
<circle cx="136.5" cy="227.9" r="1.26"/>
<circle cx="136.5" cy="234.1" r="1.26"/>
<circle cx="136.5" cy="221.7" r="1.25"/>
<circle cx="136.5" cy="237.3" r="1.25"/>
<circle cx="180.3" cy="224.8" r="1.25"/>
<circle cx="180.3" cy="231" r="1.25"/>
<circle cx="180.3" cy="227.9" r="1.25"/>
<circle cx="180.3" cy="234.1" r="1.25"/>
<circle cx="180.3" cy="237.2" r="1.24"/>
<circle cx="180.3" cy="221.7" r="1.24"/>
<circle cx="331.6" cy="239.2" r=".56"/>
<circle cx="368.1" cy="239.2" r=".57"/>
<circle cx="404.6" cy="239.2" r=".57"/>
<circle cx="441.1" cy="239.2" r=".57"/>
<circle cx="477.6" cy="239.2" r=".57"/>
<circle cx="80.3" cy="240.4" r="1.26"/>
<circle cx="80.3" cy="243.5" r="1.26"/>
<circle cx="86.7" cy="243.5" r="1.25"/>
<circle cx="86.7" cy="240.4" r="1.25"/>
<circle cx="130.4" cy="240.4" r="1.25"/>
<circle cx="130.4" cy="243.5" r="1.25"/>
<circle cx="136.5" cy="240.4" r="1.26"/>
<circle cx="136.5" cy="243.5" r="1.26"/>
<circle cx="180.3" cy="240.4" r="1.25"/>
<circle cx="180.3" cy="243.5" r="1.25"/>
<circle cx="359.4" cy="251.4" r=".6"/>
<circle cx="359.5" cy="242.4" r=".6"/>
<circle cx="363.9" cy="246.9" r="2.76"/>
<circle cx="368.4" cy="251.4" r=".59"/>
<circle cx="368.4" cy="242.4" r=".6"/>
<circle cx="382.8" cy="246.1" r=".39"/>
<circle cx="382.8" cy="240.3" r=".39"/>
<circle cx="382.8" cy="257" r=".38"/>
<circle cx="382.8" cy="251.3" r=".38"/>
<circle cx="388.5" cy="240.3" r=".39"/>
<circle cx="388.5" cy="246.1" r=".39"/>
<circle cx="388.6" cy="257" r=".38"/>
<circle cx="388.6" cy="251.3" r=".38"/>
<circle cx="80.3" cy="271.1" r="1.25"/>
<circle cx="80.3" cy="274.2" r="1.25"/>
<circle cx="80.3" cy="277.3" r="1.25"/>
<circle cx="86.6" cy="271.1" r="1.25"/>
<circle cx="86.6" cy="274.2" r="1.25"/>
<circle cx="86.7" cy="277.3" r="1.25"/>
<circle cx="130.4" cy="274.2" r="1.26"/>
<circle cx="130.4" cy="271.1" r="1.26"/>
<circle cx="130.4" cy="277.3" r="1.26"/>
<circle cx="136.5" cy="271.1" r="1.25"/>
<circle cx="136.5" cy="274.2" r="1.25"/>
<circle cx="136.5" cy="277.3" r="1.25"/>
<circle cx="180.3" cy="271.1" r="1.25"/>
<circle cx="180.3" cy="274.2" r="1.25"/>
<circle cx="180.3" cy="277.3" r="1.25"/>
<circle cx="330.5" cy="269.4" r=".6"/>
<circle cx="331.6" cy="267.3" r=".56"/>
<circle cx="355.7" cy="269.4" r=".6"/>
<circle cx="365" cy="269.4" r=".6"/>
<circle cx="368.1" cy="267.3" r=".56"/>
<circle cx="374.4" cy="269.4" r=".6"/>
<circle cx="399.6" cy="269.4" r=".6"/>
<circle cx="404.6" cy="267.3" r=".56"/>
<circle cx="409.6" cy="269.4" r=".6"/>
<circle cx="434.8" cy="269.4" r=".6"/>
<circle cx="441.1" cy="267.3" r=".56"/>
<circle cx="444.2" cy="269.4" r=".6"/>
<circle cx="453.5" cy="269.4" r=".6"/>
<circle cx="477.6" cy="267.3" r=".56"/>
<circle cx="478.7" cy="269.4" r=".6"/>
<circle cx="80.3" cy="289.8" r="1.25"/>
<circle cx="80.3" cy="286.7" r="1.25"/>
<circle cx="80.3" cy="280.4" r="1.25"/>
<circle cx="80.3" cy="299.1" r="1.25"/>
<circle cx="80.3" cy="292.9" r="1.25"/>
<circle cx="80.3" cy="296" r="1.25"/>
<circle cx="80.3" cy="283.6" r="1.25"/>
<circle cx="86.6" cy="289.8" r="1.25"/>
<circle cx="86.6" cy="286.7" r="1.25"/>
<circle cx="86.7" cy="280.4" r="1.25"/>
<circle cx="86.7" cy="299.1" r="1.25"/>
<circle cx="86.7" cy="292.9" r="1.25"/>
<circle cx="86.7" cy="296" r="1.25"/>
<circle cx="86.7" cy="283.6" r="1.25"/>
<circle cx="130.4" cy="289.8" r="1.26"/>
<circle cx="130.4" cy="286.7" r="1.26"/>
<circle cx="130.4" cy="280.4" r="1.26"/>
<circle cx="130.4" cy="299.1" r="1.26"/>
<circle cx="130.4" cy="292.9" r="1.26"/>
<circle cx="130.4" cy="296" r="1.26"/>
<circle cx="130.4" cy="283.5" r="1.26"/>
<circle cx="136.5" cy="289.8" r="1.25"/>
<circle cx="136.5" cy="286.7" r="1.25"/>
<circle cx="136.5" cy="280.4" r="1.25"/>
<circle cx="136.5" cy="299.1" r="1.25"/>
<circle cx="136.5" cy="292.9" r="1.25"/>
<circle cx="136.5" cy="296" r="1.25"/>
<circle cx="136.5" cy="283.6" r="1.25"/>
<circle cx="180.3" cy="289.8" r="1.25"/>
<circle cx="180.3" cy="286.7" r="1.25"/>
<circle cx="180.3" cy="280.4" r="1.25"/>
<circle cx="180.3" cy="299.1" r="1.25"/>
<circle cx="180.3" cy="292.9" r="1.25"/>
<circle cx="180.3" cy="296" r="1.25"/>
<circle cx="180.3" cy="283.6" r="1.25"/>
<circle cx="80.3" cy="302.2" r="1.25"/>
<circle cx="80.3" cy="317.8" r="1.25"/>
<circle cx="80.3" cy="305.3" r="1.25"/>
<circle cx="80.3" cy="311.6" r="1.25"/>
<circle cx="80.3" cy="308.5" r="1.25"/>
<circle cx="80.3" cy="314.7" r="1.25"/>
<circle cx="86.6" cy="302.2" r="1.25"/>
<circle cx="86.6" cy="317.8" r="1.25"/>
<circle cx="86.6" cy="305.3" r="1.25"/>
<circle cx="86.7" cy="311.6" r="1.25"/>
<circle cx="86.7" cy="308.5" r="1.25"/>
<circle cx="86.7" cy="314.7" r="1.25"/>
<circle cx="130.4" cy="302.2" r="1.26"/>
<circle cx="130.4" cy="317.8" r="1.26"/>
<circle cx="130.4" cy="305.3" r="1.26"/>
<circle cx="130.4" cy="311.6" r="1.26"/>
<circle cx="130.4" cy="308.4" r="1.26"/>
<circle cx="130.4" cy="314.7" r="1.26"/>
<circle cx="136.5" cy="302.2" r="1.25"/>
<circle cx="136.5" cy="317.8" r="1.25"/>
<circle cx="136.5" cy="305.3" r="1.25"/>
<circle cx="136.5" cy="311.6" r="1.25"/>
<circle cx="136.5" cy="308.5" r="1.25"/>
<circle cx="136.5" cy="314.7" r="1.25"/>
<circle cx="180.3" cy="302.2" r="1.25"/>
<circle cx="180.3" cy="317.8" r="1.25"/>
<circle cx="180.3" cy="305.3" r="1.25"/>
<circle cx="180.3" cy="311.6" r="1.25"/>
<circle cx="180.3" cy="308.5" r="1.25"/>
<circle cx="180.3" cy="314.7" r="1.25"/>
<circle cx="80.3" cy="320.9" r="1.25"/>
<circle cx="80.3" cy="324" r="1.25"/>
<circle cx="86.6" cy="320.9" r="1.25"/>
<circle cx="86.7" cy="324" r="1.25"/>
<circle cx="130.4" cy="320.9" r="1.26"/>
<circle cx="130.4" cy="324" r="1.26"/>
<circle cx="136.5" cy="320.9" r="1.25"/>
<circle cx="136.5" cy="324" r="1.25"/>
<circle cx="180.3" cy="320.9" r="1.25"/>
<circle cx="180.3" cy="324" r="1.25"/>
<circle cx="65.3" cy="340.4" r=".88"/>
<circle cx="92" cy="340.4" r=".88"/>
<circle cx="118.8" cy="340.4" r=".88"/>
<circle cx="147.7" cy="340.4" r=".88"/>
<circle cx="176.7" cy="340.4" r=".88"/>
</g>
<g fill="none" stroke="#808080" stroke-width=".25">
<path d="M58.3 45.8l3.3-.5v1.1zM58.3 42.7v65.5M58.3 45.8h51.5M122.7 45.8h61.1M180.4 45.3l3.4 .5-3.4 .6zM183.8 42.7v65.5M160.1 99.4h15.8M172.7 99.4v10.6M172.7 99.4l.5 3.3h-1zM172.7 115v12.1M172.2 123.8h1l-.5 3.3zM184.2 185.9h24.7"/>
<path d="M205.7 185.9l.6 3.4h-1.1zM205.7 185.9v28.9M205.7 219.8v29.4M280.6 236.5h44M283.8 236.5v34.6M283.8 236.5l.5 3.4h-1zM161.4 258.7v4.6M177.1 259.6l3.3 .5-3.3 .5zM180.4 258.7v4.6M184.2 249.2h24.7M205.2 245.9h1.1l-.6 3.3zM161.4 260.1l3.2-.5v1z"/>
<path d="M161.4 260.1h31.7M283.8 276.2v33.2M304.7 264.8h19.1M307.8 264.8l.5 3.3h-1zM307.8 264.8v18.8M307.8 288.7v20.7M325 291.5v34.5M484.1 291.5v34.5M280.6 309.4h51.4M283.3 306.1h1l-.5 3.3zM307.3 306.1h1l-.5 3.3zM325 322.8l3.4-.5v1z"/>
<path d="M325 322.8h74.9M412.8 322.8h71.3M480.8 322.3l3.3 .5-3.3 .5z"/>
</g>
<g fill="none" stroke="#c0c0c0" stroke-width=".25">
<path d="M139.7 3.2v9.5M279.4 3.2v9.5M419.1 3.2v9.5M3.1 107.9h9.6M546.1 107.9h9.5M3.1 215.9h9.6M546.1 215.9h9.5M3.1 323.8h9.6M546.1 323.8h9.5M347.7 375.6h50.3M373.1 369.2v44.9M398 369.2v49.9"/>
<path d="M398 373.1h34.9M432.9 369.2v49.9M432.9 378.7h43.1M432.9 374h43.1M451.9 369.2v28.6M463.8 369.2v28.6M476 369.2v49.9M476 378.6h70.1M546.1 369.2h-198.4v49.9M347.7 394.6h50.3M347.7 388.3h50.3M347.7 381.9h50.3"/>
<path d="M347.7 395.9h-41.6v23.2M398 393.6h35M432.9 383.5h43.1M432.9 388.3h43.1M432.9 393h43.1M433 397.8h43M139.7 419.1v9.6M279.4 419.1v9.6M347.7 414.1h85.2M347.7 401h50.3M347.7 407.3h50.3M398 407.4h34.9"/>
<path d="M398 400.5h35M419.1 419.1v9.6M476 413.7h70.1M476 400.8h70.1M486.1 400.8v12.9M496.9 413.7v5.4M521.6 413.7v5.4M531.6 400.8v12.9"/>
</g>
<path d="M12.7 12.7h533.4v406.4h-533.4z" fill="none" stroke="#c0c0c0" stroke-width=".5"/>
<path d="M205.7 185.9l.6 3.4h-1.1zM205.2 245.9h1.1l-.6 3.3zM161.4 260.1l3.2-.5v1zM177.1 259.6l3.3 .5-3.3 .5zM58.3 45.8l3.3-.5v1.1zM180.4 45.3l3.4 .5-3.4 .6zM172.7 99.4l.5 3.3h-1zM172.2 123.8h1l-.5 3.3zM283.8 236.5l.5 3.4h-1zM283.3 306.1h1l-.5 3.3zM307.3 306.1h1l-.5 3.3zM307.8 264.8l.5 3.3h-1zM325 322.8l3.4-.5v1zM480.8 322.3l3.3 .5-3.3 .5z" fill="#808080"/>
<g font-size="8.5">
<text x="453.7" y="411.3">AC-A0201-DA-Accumulato</text>
<text x="478.3" y="411.4">C</text>
</g>
<g font-size="8.1">
<text x="67.6" y="9.3">4</text>
<text x="207.3" y="9.3">3</text>
<text x="347" y="9.3">2</text>
<text x="486.7" y="9.3">1</text>
<text x="3.3" y="60.1">D</text>
<text x="549.4" y="60.1">D</text>
<text x="3" y="168">C</text>
<text x="549.1" y="168">C</text>
<text x="4" y="276">B</text>
<text x="550.1" y="276">B</text>
<text x="3.3" y="383.9">A</text>
<text x="549.4" y="383.9">A</text>
<text x="67.6" y="428.4">4</text>
<text x="207.3" y="428.4">3</text>
<text x="347" y="428.4">2</text>
<text x="486.7" y="428.4">1</text>
</g>
<text font-size="5.9" x="27.9" y="427">SOLIDWORKS Educational Product. For Instructional Use Only.</text>
<g font-size="4.6">
<text x="18.6" y="364.4">NOTES (UNLESS OTHERWISE SPECIFIED):</text>
<text x="18.6" y="370">-----------------------------------------------------------</text>
<text x="18.6" y="375.5">1.</text>
<text x="28.7" y="375.5">ALL NON-DIMENSIONED PART FEATURES ARE TO BE TAKEN FROM THE SOLID MODEL.</text>
<text x="18.6" y="381.1">2.</text>
<text x="28.7" y="381.1">0.01 in MAX CHAMFER</text>
<text x="18.6" y="386.7">3.</text>
<text x="28.7" y="386.7">INTERNAL AND EXTERNAL RADII 0.01 in MAX.</text>
<text x="18.6" y="392.3">4.</text>
<text x="28.7" y="392.3">PARTS TO BE BURR FREE</text>
</g>
<g font-size="4.2" fill="#808080">
<text x="111" y="47.4">19.76</text>
<text x="168.6" y="114.1">4.36</text>
<text x="201.7" y="218.9">9.96</text>
<text x="194.3" y="261.7">3.00</text>
<text x="278.6" y="275.3">11.48</text>
<text x="303.7" y="287.7">7.03</text>
<text x="401.1" y="324.4">25.05</text>
</g>
<g font-size="4.2">
<text x="493" y="373.5">FORMULA RACING</text>
<text x="498.7" y="377.8">AT UC DAVIS</text>
</g>
<g font-size="3.4">
<text x="477.2" y="381.9">TITLE:</text>
<text x="478.1" y="404">SIZE</text>
<text x="486.9" y="404">DWG. NO.</text>
<text x="535.9" y="404.1">REV</text>
<text x="478.2" y="417.6">SCALE: 1:8</text>
<text x="497.1" y="417.7">WEIGHT:</text>
<text x="523.9" y="417.6">SHEET 1 OF 5</text>
</g>
<text font-size="2.4" x="399.2" y="372.1">UNLESS OTHERWISE SPECIFIED:</text>
<g font-size="2.2">
<text x="399.2" y="376.4">DIMENSIONS ARE IN INCHES</text>
<text x="434.2" y="377.3">DRAWN</text>
<text x="454.8" y="372.5">NAME</text>
<text x="467.3" y="372.6">DATE</text>
<text x="399.2" y="379">TOLERANCES</text>
<text x="399.2" y="381.7">(UNLESS OTHERWISE SPECIFIED):</text>
<text x="434.3" y="382.2">CHECKED</text>
<text x="399.2" y="389.6">TWO PLACE DECIMAL</text>
<text x="399.2" y="384.3">FRACTIONAL</text>
<text x="399.2" y="387">ANGULAR: MACH</text>
<text x="414.5" y="384.3">1/32</text>
<text x="419.1" y="387">1°</text>
<text x="422.9" y="387">BEND</text>
<text x="425.6" y="389.6">0.01</text>
<text x="430.6" y="387">3°</text>
<text x="434.2" y="386.9">ENG APPR.</text>
<text x="399.2" y="392.3">THREE PLACE DECIMAL</text>
<text x="425.5" y="392.3">0.005</text>
<text x="434.3" y="391.6">MFG APPR.</text>
<text x="434.3" y="396.3">Q.A.</text>
<text x="434.3" y="400.5">COMMENTS:</text>
</g>
<g font-size="2.1">
<text x="354.9" y="411.6">NEXT ASSY</text>
<text x="380.3" y="411.6">USED ON</text>
<text x="366.3" y="417.4">APPLICATION</text>
<text x="402.5" y="417.5">DO NOT SCALE DRAWING</text>
</g>
<g font-size="2">
<text x="310.9" y="398.8">PROPRIETARY AND CONFIDENTIAL</text>
<text x="398.6" y="396.5">INTERPRET GEOMETRIC</text>
<text x="398.6" y="399">TOLERANCING PER: ASME Y14.5</text>
<text x="307.2" y="402.4">THE INFORMATION CONTAINED IN THIS</text>
<text x="307.2" y="404.9">DRAWING IS THE SOLE PROPERTY OF</text>
<text x="307.2" y="407.5">FORMULA RACING AT UC DAVIS. ANY</text>
<text x="398.5" y="402.6">MATERIAL</text>
<text x="307.2" y="410">REPRODUCTION IN PART OR AS A WHOLE</text>
<text x="307.2" y="412.5">WITHOUT THE WRITTEN PERMISSION OF</text>
<text x="398.5" y="409.4">FINISH</text>
<text x="307.2" y="415">FORMULA RACING AT UC DAVIS IS</text>
<text x="307.2" y="417.6">PROHIBITED.</text>
</g>
</svg>
